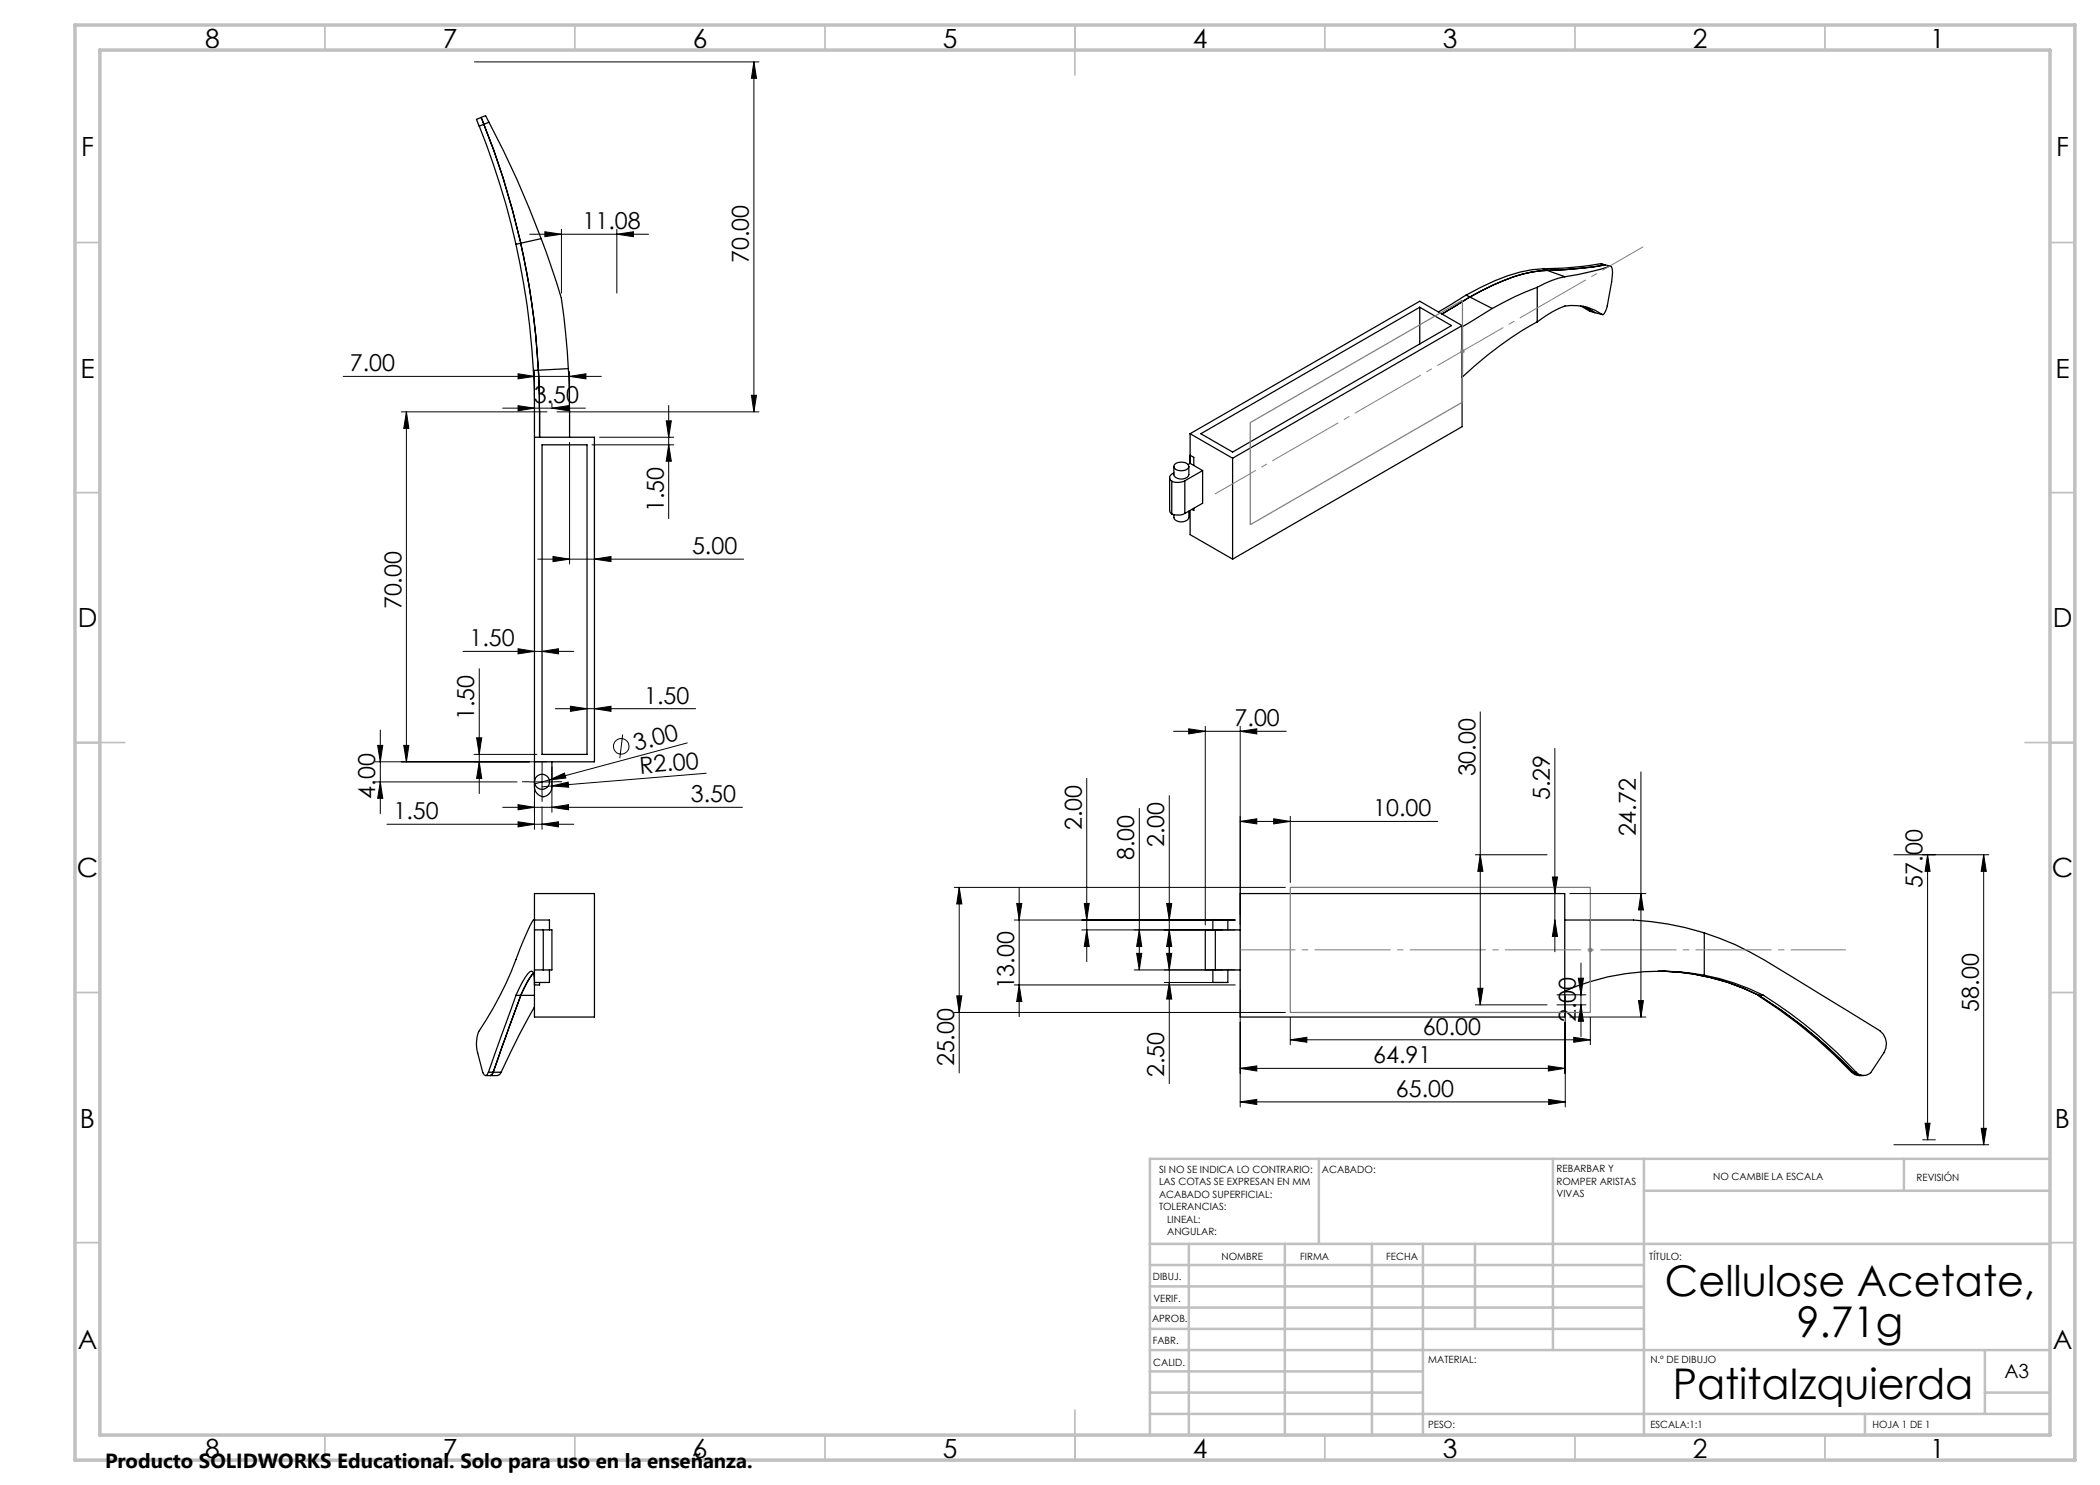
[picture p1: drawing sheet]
<svg xmlns="http://www.w3.org/2000/svg" width="420mm" height="297mm" viewBox="0 0 420 297" stroke-linecap="round" stroke-linejoin="round" font-family="sans-serif">
<g fill="none" stroke="#000" stroke-width=".25">
<path d="M95.8 25.2a159.8 159.8 0 0 1 7.4 23.7M96.2 23.5l.9-.4 .7 1.3M96.2 23.5l.6 1.4M96.2 23.5l-.9 .4 .5 1.3M96.8 24.9a152.3 152.3 0 0 1 7.3 23.7M96.8 24.9l-1 .3M97.8 24.4a191.2 191.2 0 0 1 10.4 23.3M97.8 24.4l-1 .5M103.2 48.9a151 151 0 0 1 3.5 25.2M104.1 48.6a153 153 0 0 1 3.6 25.4M104.1 48.6l-.9 .3M108.2 47.7l3.1 8.8 1 3.5a156.9 156.9 0 0 1 1.4 13.7"/>
<path d="M108.2 47.7l-4.1 .9M293.2 59l-5.5 3.4M293.2 59l.8 .4M294 59.4l-5.6 3.4M294 59.4l4.5 2.3M307.4 57.5l-.2 .1a57.2 57.2 0 0 0-8.7 4.1M307.4 57.5v6.9M308.6 53.8a28.6 28.6 0 0 0-12.4 3.7l-3 1.5M308.6 53.8l.8 .3M309.4 54.1a27.4 27.4 0 0 0-10.8 2.9l-4.6 2.4M309.4 54.1l3.6 1.2M313 55.3a18.3 18.3 0 0 0-5.6 2.2"/>
<path d="M320.1 52.7l-3.4 .6-3.9 .3-4.2 .2M320.1 52.7l.2 .1M320.1 52.7l.9 .3M320.3 52.8l.7 .2M321 53a76.1 76.1 0 0 1-11.6 1.1M321 53h.1M321 53l1.1 .2M322.1 53.2l.2 .1a5.4 5.4 0 0 1 0 3l-.9 5.2-.5 1.1-.3 .3h-.2M322.1 53.2a57.6 57.6 0 0 1-9.1 2.1M322.1 53.3h.1M106.7 74.1l.2 6.2v77.1a1.89 1.89 0 0 0 2.1 1.9l.9-.6a1.69 1.69 0 0 0 .5-1.3v-5M107.7 74l.2 5.2v8.3"/>
<path d="M107.7 74l-1 .1M113.7 73.7l.2 5.4v8.4M113.7 73.7l-6 .3M284 61.5v7.3M292.4 65.1l-8.4-4.8-46 26.4M292.4 65.1l-45.9 26.5M292.4 65.1v20.2l-45.9 26.5M292.5 65.3v10.1M292.5 75.4l-.1 .1M292.5 65.3l-.1 .1M298.5 61.7l-6 3.6M307.4 64.4a69.8 69.8 0 0 0-14.9 11"/>
<path d="M316.1 61.2l1.9 1.1 .9 .2M316.6 61.3l2.3 1.2M318.9 62.5h.2M318.9 62.5l1.5 .4M320.4 62.9a10.2 10.2 0 0 0-7.4-1.7 20.8 20.8 0 0 0-5.6 3.2M320.5 62.9h.1M106.9 87.5h12v64.9h-12M108.4 89h9v61.9h-9zM233.9 95.5v6.7l.5 .6M234.4 96.2v6.6M234.8 93.3v1.6a1.72 1.72 0 0 0 3 0v-1.6M234.8 94.6a.9 .9 0 0 0-.8 .7 .9 .9 0 0 0 .4 .9"/>
<path d="M235 92.8a2.03 2.03 0 0 1 2.7 .3 .91 .91 0 0 1-1.1 1l-1.1-.1a.71 .71 0 0 1-.7-.4 .71 .71 0 0 1 .2-.8zM237 96.2a3.2 3.2 0 0 1-2.6 0M237 96.2v6.5M238 86.7l8.5 4.9M238 86.7v6M238 91l.8 .5v1.6M238 92.7l-.4 .2M238 92.7l2.5 1.4M240.2 86.7l43.8-25.2 6.3 3.6-43.8 25.3zM240.5 94.1l-3.5 2.1M240.5 94.1v6.5l-3.5 2.1M246.5 91.6v20.2"/>
<path d="M237 102.7a3.3 3.3 0 0 1-2.6 .1M237.8 102.2v1.3a1.72 1.72 0 0 1-3 0v-.6M238 102.1v4.8l8.5 4.9M238.8 101.7v.4l-.4-.2M106.9 178.7h12v24.7h-12zM248 178.7h64.9v24.7h-64.9zM103.2 199.1l-5.5 15.4M103.2 199.1h3.7M106.7 194.6l-1.3 1.8a27.5 27.5 0 0 0-2.4 5.7l-4.4 12.4-.3 .5-.2 .1M106.9 196.3a2.76 2.76 0 0 0-.4-2l-.3-.1a4.4 4.4 0 0 0-1.7 2.3l-1.3 2.6M106.9 194h1.8M106.9 186h1.8"/>
<path d="M107.9 196.5v.5h-1M108.7 186h1.7v8h-1.7M108.7 186v8M109.9 186v-2h-3.2l-.8 1.3-1.9 4.5a75.3 75.3 0 0 1-8.4 16.7l-.3 1.7 .1 1.8 1.2 4.5 .2 .5 .4 .1 .2-.2 .3-.4M109.9 194v2.5h-3M242.6 194v2.5h3v-2.5M242.6 186v-2h3v2M243.1 186h-2v8h2M243.1 194h4.9M243.1 186v8M243.1 186h4.9M312.9 184h5.2"/>
<path d="M318.1 196.3l-5.2 1.9M318.1 184h2.1a62.4 62.4 0 0 1 20.7 2.6M318.1 184v12.3M331.6 194.2a44.6 44.6 0 0 1 20.2 4.9M332.6 194.2a45.9 45.9 0 0 1 19.2 4.9M340.9 195a48 48 0 0 0-22.8 1.3M340.9 195a45.2 45.2 0 0 1 11.8 4.1M340.9 186.6a54 54 0 0 1 11.8 5.3l23.3 14.3a3.3 3.3 0 0 1 .8 4.4l-2.6 3.9a2.02 2.02 0 0 1-3 0M340.9 186.6v8.4M351.8 199.1a101.1 101.1 0 0 1 19.1 15.6l.7 .3 .6 .1M352.7 199.1a90.2 90.2 0 0 1 18.5 15.4M352.7 199.1h-1.1a97.8 97.8 0 0 1 18.7 15.4"/>
<path d="M97.7 214.5h2.5M100.2 214.5l-.3 .4-.3 .2h-2.5M106.9 201.4l-3 5.5-3.7 7.6M370.3 214.5a3.1 3.1 0 0 0 2.4 .6M370.3 214.5h.9"/>
<circle cx="108.4" cy="156.4" r="1.5"/>
</g>
<g fill="none" stroke="#000" stroke-width=".2">
<path d="M94.9 12.4h56.9M150.8 12.4l.5 3.3h-1zM150.8 12.4v70M105.9 46.8h23.8M109 46.4l3.3 .4-3.3 .5zM112.3 45.9v12.7M123.4 46.8l3.3-.4v.9zM123.4 45.9v12.7M68.7 75.3h51.6M103.6 74.8l3.3 .5-3.3 .5zM106.9 74.3v12.2M113.9 75.3l3.3-.5v1z"/>
<path d="M113.9 74.3v12.2M150.3 79.1h1l-.5 3.3zM80.3 82.4h29.1M81.3 82.4l.5 3.3h-1zM81.3 82.4v70M100.5 81.6h16.6M103.6 81.1l3.3 .5-3.3 .6zM110.4 81.6l3.3-.5v1.1zM110.4 80.6v.8M111.4 82.4h40.4M113.9 88.5v24.3M118.4 89h16.4"/>
<path d="M118.9 88.5v24.3M119.9 87.5h14.9M133.2 84.2h1.1l-.6 3.3zM133.7 81.1v22.6M133.7 89l.6 3.2h-1.1zM107.6 111.8h41.1M110.6 111.3l3.3 .5-3.3 .5zM118.9 111.8l3.3-.5v1zM92.6 130.3h22.2M95.8 133.7v25M103.6 129.7l3.3 .6-3.3 .5zM108.4 130.3l3.3-.6v1.1z"/>
<path d="M75 152.4h34.4M75 156.4h28.4M75.5 149.1h1.1l-.5 3.3zM76.1 156.4l.5 3.3h-1.1zM76.1 146v16.7M80.8 149.1h1l-.5 3.3zM94.8 150.9h12.6M95.3 147.6h1l-.5 3.3zM95.8 152.4l.5 3.3h-1zM105.9 156.4h5M106.9 153.4v12.5M108.4 153.9v5"/>
<path d="M109.9 156l3-1.4 .3 1zM110.4 157.2l3.2-.8 .1 1zM110.4 157.2l-2 .2M110.4 153.4v9.1M111.1 141.7h28M114.1 141.2l3.3 .5-3.3 .6zM118.9 141.7l3.3-.5v1.1zM124.5 146.9l-.5 4.8M137.4 148.6l-30.4 8.2M141.3 154.7l-30.9 2.5M217.3 155.7v36.6M233.9 159.1v57.6"/>
<path d="M234.7 146.3h22.5M237.7 145.8l3.4 .5-3.4 .5zM241.1 145.3v39.7M248 146.3l3.4-.5v1zM248 145.3v39.7M296.1 142.4v58.6M311 149.7v40.7M328.2 154.4v49M77.4 164.8h37.4M100.5 161.5h48M103.6 164.4l3.3 .4-3.3 .6zM103.6 160.9l3.3 .6-3.3 .5z"/>
<path d="M108.4 164.8l3.3-.4v1zM108.4 161.4v4.5M110.4 161.5l3.3-.6v1.1zM190.9 177.5h66.2M191.8 177.5v37.1M191.8 177.5l.6 3.3h-1.1zM203.8 177.7v25.6M227.9 161.7v32.3M248 164.3l3.4-.5v1zM248 164.3h39.5M254.7 163.8l3.4 .5-3.4 .5zM258.1 163.3v13.2"/>
<path d="M295.1 171h14.3M296.1 171l.5 3.3h-1zM310.5 175.4h1l-.5 3.3zM314 178.7h15.2M328.2 178.7l.5 3.3h-1zM378.8 171h19M385.5 171l.5 3.3h-1zM385.5 171v57M396.7 171v57.9M396.7 171l.6 3.3h-1.1zM191.3 199.2h1.1l-.6 3.3zM202.8 184h44.3"/>
<path d="M202.8 197h44.3M203.3 180.7h1.1l-.6 3.3zM203.8 197l.6 3.3h-1.1zM216.4 186h30.7M216.9 180.7h.9l-.5 3.3zM217.3 186l.5 3.3h-.9zM226.8 194h20.3M227.3 190.7h1.1l-.5 3.3zM227.9 186l.5 3.3h-1.1zM232.8 196.5h11.7M233.3 180.7h1.1l-.5 3.3zM233.3 190.7h1.1l-.5 3.3z"/>
<path d="M233.9 186l.5 3.3h-1.1zM233.9 196.5l.5 3.3h-1.1zM248 198v23.4M295.6 197.7h1l-.5 3.3zM311 184l.5 3.3h-1zM311.4 199h5.8M313.1 199.2v22.2M315.7 195.6h1l-.5 3.4zM316.2 192.6v14.7M190.9 202.5h66.2M248 213.7l3.4-.5v1zM248 213.7h64.9"/>
<path d="M258.1 208l3.3-.5v1zM258.1 203.5v5.4M258.1 208h60M295.1 201h14.3M309.7 213.2l3.2 .5-3.2 .5zM309.7 219.9l3.4 .5-3.4 .5zM311.4 201h5.8M312.9 204.4v10.3M314 203.4h15.2M314.7 207.5l3.4 .5-3.4 .5zM316.2 201l.5 3.3h-1zM318.1 203.5v5.4"/>
<path d="M327.7 200.1h1l-.5 3.3zM248 220.4l3.4-.5v1zM248 220.4h65.1M378.8 228.9h19M384.5 228h2.6M385 224.6h1l-.5 3.4zM396.2 225.7h1.1l-.6 3.2z"/>
<circle cx="124.2" cy="149.3" r="1.55"/>
</g>
<path d="M292 70.2h1M292.1 69.9l.7 .7M292.5 69.7v1M292.8 69.9l-.7 .7M317.6 190h1M317.7 189.6l.7 .8M318.1 189.5v1M318.4 189.6l-.7 .8" fill="none" stroke="#808080" stroke-width=".2"/>
<path d="M105.9 156.3h-1.5M108.4 153.8v-1.5M108.4 158.8v1.5M110.9 156.3h1.5" fill="none" stroke="#000" stroke-width=".2" stroke-dasharray="15.2 1.3 1.3 1.3" stroke-linecap="butt"/>
<path d="M250 84.5l42.5-24.5v20.4l-42.5 24.5zM258.1 177.5h60v25h-60z" fill="none" stroke="#808080" stroke-width=".25"/>
<path d="M248.1 190h121.1" fill="none" stroke="#808080" stroke-width=".2" stroke-dasharray="15.2 1.3 1.3 1.3" stroke-dashoffset="4.2" stroke-linecap="butt"/>
<path d="M243 98.8l85.6-49.4" fill="none" stroke="#808080" stroke-width=".2" stroke-dasharray="15.2 1.3 1.3 1.3" stroke-dashoffset="5.8" stroke-linecap="butt"/>
<g fill="none" stroke="#c0c0c0" stroke-width=".35">
<path d="M65 5v5M115 5v5M165 5v5M215 5v10M265 5v5M315 5v5M365 5v5M15 48.5h5M410 48.5h5M15 98.5h5M410 98.5h5M15 148.5h10"/>
<path d="M405 148.5h10M15 198.5h5M410 198.5h5M15 248.5h5M410 248.5h5M65 287v5M115 287v5M165 287v5M215 282v10M265 287v5M315 287v5M365 287v5"/>
</g>
<g fill="none" stroke="#c0c0c0" stroke-width=".5">
<path d="M263.8 231.8v17M310.6 231.8v38.2M328.8 231.8v55.2M328.8 238.2h81.2M380.8 231.8v6.4M410 231.8h-180v55.2M230 248.8h180M230 257.3h98.8M230 253h98.8M237.8 248.8v38.2M257 248.8v38.2M274.4 248.8v38.2"/>
<path d="M284.6 248.8v38.2M295 248.8v17M230 265.8h98.8M230 261.5h98.8M230 278.5h54.6M230 274.3h54.6M230 270h180M397 278.5h13M397 270v12.8M230 282.8h180M373 282.8v4.2"/>
</g>
<path d="M15 5h400v287h-400zM20 10h390v277h-390z" fill="none" stroke="#c0c0c0" stroke-width=".7"/>
<g fill="#000">
<path d="M109.9 156l3-1.4 .3 1zM110.4 157.2l3.2-.8 .1 1z"/>
<path d="M123.4 46.8l3.3-.4v.9zM109 46.4l3.3 .4-3.3 .5z"/>
<path d="M103.6 81.1l3.3 .5-3.3 .6zM110.4 81.6l3.3-.5v1.1zM103.6 160.9l3.3 .6-3.3 .5zM110.4 161.5l3.3-.6v1.1zM110.6 111.3l3.3 .5-3.3 .5zM118.9 111.8l3.3-.5v1zM114.1 141.2l3.3 .5-3.3 .6zM118.9 141.7l3.3-.5v1.1zM248 220.4l3.4-.5v1zM309.7 219.9l3.4 .5-3.4 .5zM258.1 208l3.3-.5v1zM314.7 207.5l3.4 .5-3.4 .5zM248 213.7l3.4-.5v1zM309.7 213.2l3.2 .5-3.2 .5z"/>
<path d="M80.8 149.1h1l-.5 3.3zM81.3 82.4l.5 3.3h-1zM150.3 79.1h1l-.5 3.3zM150.8 12.4l.5 3.3h-1zM76.1 156.4l.5 3.3h-1.1zM75.5 149.1h1.1l-.5 3.3zM227.3 190.7h1.1l-.5 3.3zM227.9 186l.5 3.3h-1.1zM233.9 186l.5 3.3h-1.1zM233.3 180.7h1.1l-.5 3.3zM295.6 197.7h1l-.5 3.3zM296.1 171l.5 3.3h-1zM327.7 200.1h1l-.5 3.3zM328.2 178.7l.5 3.3h-1z"/>
<path d="M95.3 147.6h1l-.5 3.3zM95.8 152.4l.5 3.3h-1zM133.2 84.2h1.1l-.6 3.3zM133.7 89l.6 3.2h-1.1zM385.5 171l.5 3.3h-1zM385 224.6h1l-.5 3.4zM203.3 180.7h1.1l-.6 3.3zM203.8 197l.6 3.3h-1.1zM396.7 171l.6 3.3h-1.1zM396.2 225.7h1.1l-.6 3.2zM216.9 180.7h.9l-.5 3.3zM217.3 186l.5 3.3h-.9zM315.7 195.6h1l-.5 3.4zM316.2 201l.5 3.3h-1zM191.8 177.5l.6 3.3h-1.1zM191.3 199.2h1.1l-.6 3.3zM310.5 175.4h1l-.5 3.3zM311 184l.5 3.3h-1z"/>
<path d="M248 146.3l3.4-.5v1zM237.7 145.8l3.4 .5-3.4 .5z"/>
<path d="M108.4 164.8l3.3-.4v1zM103.6 164.4l3.3 .4-3.3 .6zM113.9 75.3l3.3-.5v1zM103.6 74.8l3.3 .5-3.3 .5zM108.4 130.3l3.3-.6v1.1zM103.6 129.7l3.3 .6-3.3 .5zM254.7 163.8l3.4 .5-3.4 .5zM248 164.3l3.4-.5v1z"/>
<path d="M233.3 190.7h1.1l-.5 3.3zM233.9 196.5l.5 3.3h-1.1z"/>
</g>
<g font-size="8.5">
<text x="333" y="259.3">Cellulose Acetate,</text>
<text x="359.4" y="267.4">9.71g</text>
<text x="334.5" y="279.7">PatitaIzquierda</text>
</g>
<g font-size="5.3">
<text x="41" y="9.5">8</text>
<text x="88.5" y="9.5">7</text>
<text x="138.5" y="9.5">6</text>
<text x="188.5" y="9.5">5</text>
<text x="238.5" y="9.5">4</text>
<text x="288.5" y="9.5">3</text>
<text x="338.5" y="9.5">2</text>
<text x="386" y="9.5">1</text>
<text x="16.2" y="31.3">F</text>
<text x="411.2" y="31.3">F</text>
<text x="16.1" y="75.5">E</text>
<text x="411.1" y="75.5">E</text>
<text x="15.5" y="125.5">D</text>
<text x="410.5" y="125.5">D</text>
<text x="15.4" y="175.5">C</text>
<text x="410.4" y="175.5">C</text>
<text x="16" y="225.5">B</text>
<text x="411" y="225.5">B</text>
<text x="15.5" y="269.8">A</text>
<text x="410.5" y="269.8">A</text>
<text x="41" y="291.5">8</text>
<text x="88.5" y="291.5">7</text>
<text x="138.5" y="291.5">6</text>
<text x="188.5" y="291.5">5</text>
<text x="238.5" y="291.5">4</text>
<text x="288.5" y="291.5">3</text>
<text x="338.5" y="291.5">2</text>
<text x="386" y="291.5">1</text>
</g>
<g font-size="4.7">
<text x="116.5" y="45.8">11.08</text>
<text x="149.8" y="52.6" transform="rotate(-90 149.8 52.6)">70.00</text>
<text x="69.9" y="74.2">7.00</text>
<text x="106.8" y="80.6">3.50</text>
<text x="132.8" y="102.5" transform="rotate(-90 132.8 102.5)">1.50</text>
<text x="138.4" y="110.8">5.00</text>
<text x="80.3" y="121.9" transform="rotate(-90 80.3 121.9)">70.00</text>
<text x="93.9" y="129.2">1.50</text>
<text x="128.8" y="140.7">1.50</text>
<text x="94.8" y="144.1" transform="rotate(-90 94.8 144.1)">1.50</text>
<text x="246.9" y="145.2">7.00</text>
<text x="127.2" y="150.2" transform="rotate(-15 127.2 150.2)">3.00</text>
<text x="128" y="154.7" transform="rotate(-5 128 154.7)">R2.00</text>
<text x="295.1" y="155.3" transform="rotate(-90 295.1 155.3)">30.00</text>
<text x="75.1" y="159.7" transform="rotate(-90 75.1 159.7)">4.00</text>
<text x="138.2" y="160.4">3.50</text>
<text x="310" y="160" transform="rotate(-90 310 160)">5.29</text>
<text x="78.7" y="163.8">1.50</text>
<text x="216.4" y="166" transform="rotate(-90 216.4 166)">2.00</text>
<text x="274.6" y="163.2">10.00</text>
<text x="327.2" y="167.3" transform="rotate(-90 327.2 167.3)">24.72</text>
<text x="226.9" y="172" transform="rotate(-90 226.9 172)">8.00</text>
<text x="232.9" y="169.5" transform="rotate(-90 232.9 169.5)">2.00</text>
<text x="384.5" y="177.5" transform="rotate(-90 384.5 177.5)">57.00</text>
<text x="202.8" y="197.9" transform="rotate(-90 202.8 197.9)">13.00</text>
<text x="395.8" y="202.3" transform="rotate(-90 395.8 202.3)">58.00</text>
<text x="284.6" y="206.9">60.00</text>
<text x="315.2" y="204.5" transform="rotate(-90 315.2 204.5)">2.00</text>
<text x="190.9" y="213.3" transform="rotate(-90 190.9 213.3)">25.00</text>
<text x="232.9" y="215.4" transform="rotate(-90 232.9 215.4)">2.50</text>
<text x="274.6" y="212.7">64.91</text>
<text x="279.2" y="219.4">65.00</text>
</g>
<text font-size="4.1" x="21" y="293.7">Producto SOLIDWORKS Educational. Solo para uso en la enseñanza.</text>
<text font-size="3.9" x="400.9" y="275.5">A3</text>
<g font-size="2">
<text x="231.8" y="234.6">SI NO SE INDICA LO CONTRARIO:</text>
<text x="231.8" y="237.1">LAS COTAS SE EXPRESAN EN MM</text>
<text x="231.8" y="239.6">ACABADO SUPERFICIAL:</text>
<text x="264.4" y="234.6">ACABADO:</text>
<text x="311.3" y="234.5">REBARBAR Y</text>
<text x="311.3" y="237">ROMPER ARISTAS</text>
<text x="311.3" y="239.5">VIVAS</text>
<text x="342.6" y="236">NO CAMBIE LA ESCALA</text>
<text x="383.3" y="236.2">REVISIÓN</text>
<text x="231.8" y="242.1">TOLERANCIAS:</text>
<text x="233.4" y="244.6">LINEAL:</text>
<text x="233.4" y="247.1">ANGULAR:</text>
<text x="244.3" y="252">NOMBRE</text>
<text x="260" y="251.9">FIRMA</text>
<text x="277.2" y="251.9">FECHA</text>
<text x="329.9" y="251.9">TÍTULO:</text>
<text x="230.6" y="256.1">DIBUJ.</text>
<text x="230.7" y="260.3">VERIF.</text>
<text x="230.4" y="264.4">APROB.</text>
<text x="230.5" y="268.8">FABR.</text>
<text x="230.7" y="273.1">CALID.</text>
<text x="285.6" y="272.5">MATERIAL:</text>
<text x="330.1" y="272.5">N.º DE DIBUJO</text>
<text x="285.6" y="285.5">PESO:</text>
<text x="330.1" y="285.6">ESCALA:1:1</text>
<text x="374.5" y="285.6">HOJA 1 DE 1</text>
</g>
</svg>
